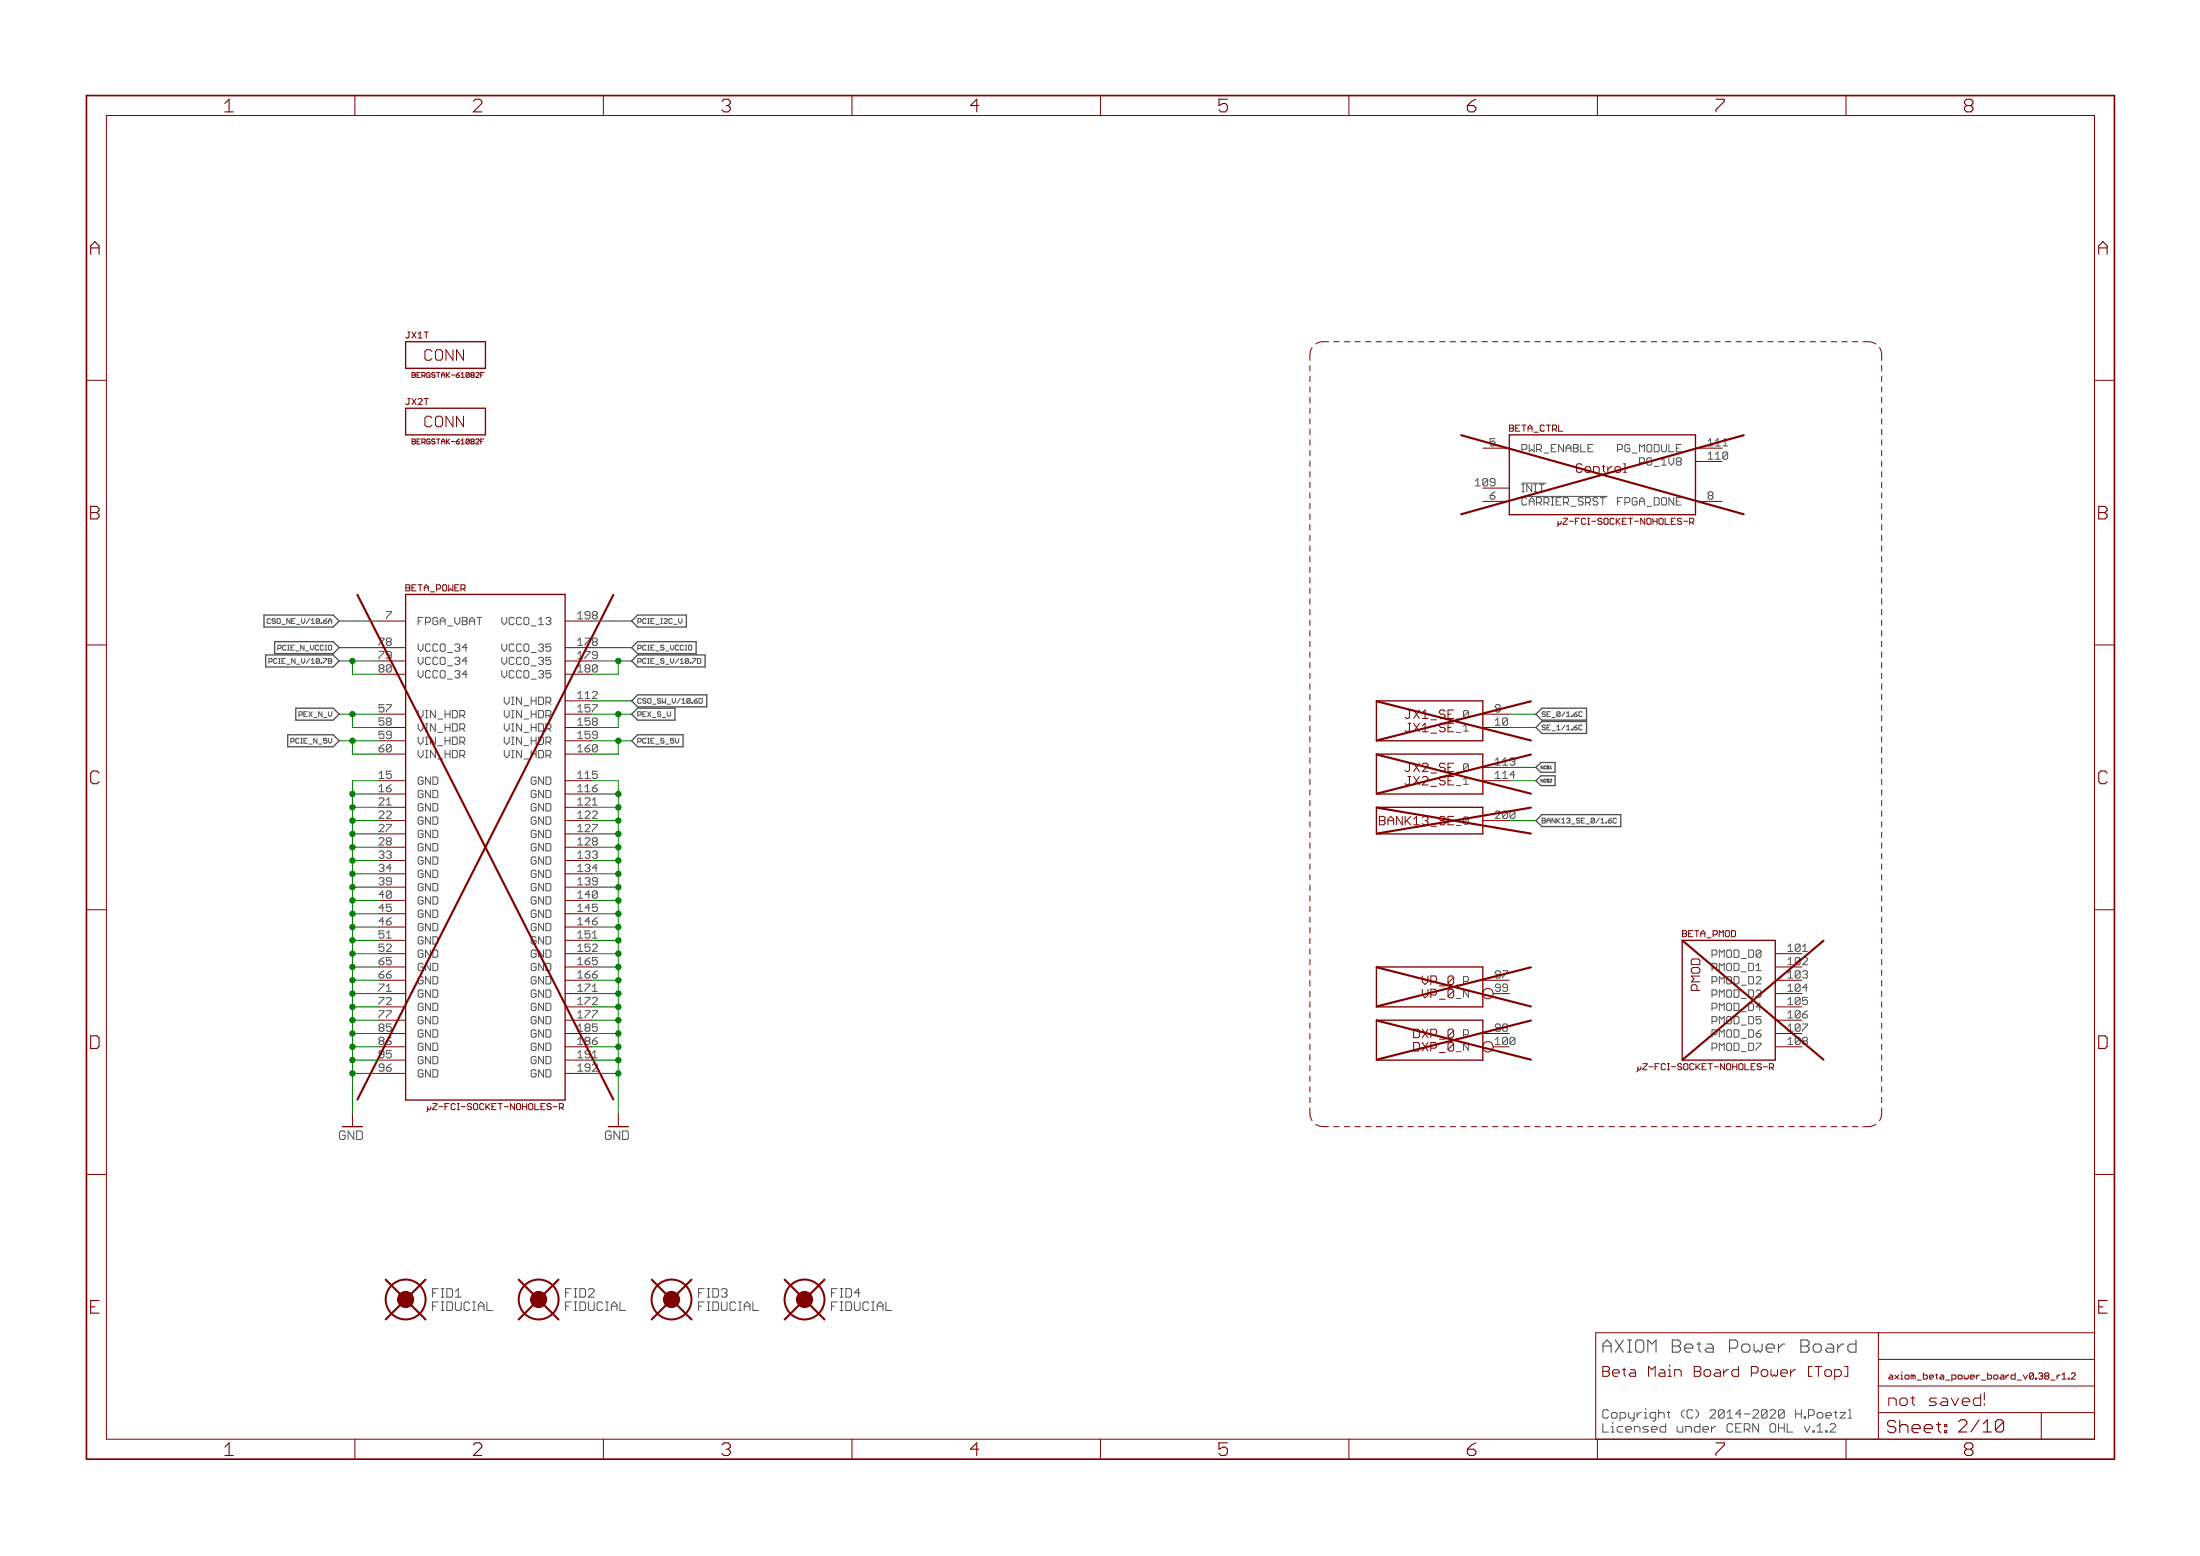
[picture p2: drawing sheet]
<svg xmlns="http://www.w3.org/2000/svg" width="420mm" height="297mm" viewBox="0 0 420 297" stroke-linecap="round" stroke-linejoin="round" font-family="sans-serif">
<path d="M351.7 256.6h.4M354.5 255.8v2.3h-1.2l-.4-.4v-.7l.4-.4h1.2" fill="none" stroke="#505050" stroke-width=".21"/>
<g fill="none" stroke="#505050" stroke-width=".19">
<path d="M290.6 94.8h16.4M290.6 92.2h4.7M51.5 118.1h-.3l-.2 .2v.6l.2 .1h.3M130.2 118.1v.6l-.3 .3M51.4 126.3h.4l.2-.1v-.3l-.2-.2h-.4v.9M53.1 123.8h.4M53.5 123.2h-.4v.9M133.2 125.7h.5l.1 .2v.6l-.1 .1h-.5M302 135.9l.2 .1M302 138.4l.2 .2M302.2 136.7l-.2 .1M302.2 139.2l-.2 .1"/>
<path d="M55.6 141.6h.4M56 140.9h-.4v1M308.5 156.2l.2 .1M308.7 157l-.2 .1M347 272.3l.6-.5v1.6M347 273.4h1.1M348.7 270.5l.3 .2h.5M348.7 269.9l.3-.3h.5l.3 .3v.3h-1.1M348.7 273.1h.3v.3h-.3zM349.5 272l.3-.2h.5l.3 .2v.3l-1.1 1.1h1.1M350.3 269.6h.6M350.6 269.4v1.1l.3 .2"/>
<path d="M351.4 269.6h1.1l-1.1 1.1h1.1M353 270.7h.6M353 269.1h.3v1.6"/>
</g>
<g fill="none" stroke="#505050" stroke-width=".25">
<path d="M50.4 117.4h13.2l1.2 1.2-1.2 1.1h-13.2zM120.6 118.6l1.2-1.2h9.3v2.3h-9.3zM50.7 125h12.9l1.2 1.2-1.2 1.1h-12.9zM52.5 122.5h11.1l1.2 1.1-1.2 1.2h-11.1zM56.5 135.2h7.1l1.2 1.1-1.2 1.2h-7.1zM120.6 126.2l1.2-1.2h12.9v2.3h-12.9zM120.6 133.8l1.2-1.1h13.2v2.2h-13.2zM120.6 123.6l1.2-1.1h11.1v2.3h-11.1zM121.8 135.2h7.1v2.3h-7.1l-1.2-1.2zM293.3 136.3l1.2-1.1h8.5v2.3h-8.5zM293.3 138.9l1.2-1.2h8.5v2.3h-8.5zM54.9 140.3h8.7l1.2 1.1-1.2 1.2h-8.7z"/>
<path d="M120.6 141.4l1.2-1.1h8.7v2.3h-8.7zM293.3 156.7l1.2-1.2h15v2.3h-15zM293.3 146.5l1-.9h2.7v1.8h-2.7zM293.3 149l1-.9h2.7v1.9h-2.7z"/>
</g>
<g fill="none" stroke="#800000" stroke-width=".19">
<path d="M67.8 18.2v3.9M115.2 18.2v3.9M162.7 18.2v3.9M210.2 18.2v3.9M257.6 18.2v3.9M305.1 18.2v3.9M352.6 18.2v3.9M20.3 22.1h379.7v252.6h-379.7zM16.5 72.6h3.8M78.7 71.6h.5M79.2 71.1h-.5v1h.5M250.2 69.8v1"/>
<path d="M250.2 71.8v1M250.2 73.9v1M250.2 75.9v1M250.2 77.9v1M250.2 79.9v1M250.6 66.4l-.2 .3a4 4 0 0 0-.2 2.1M253.7 65.2a3.6 3.6 0 0 0-2.4 .5M254.7 65.2h1M256.8 65.2h1M258.8 65.2h1M260.8 65.2h1M262.8 65.2h1"/>
<path d="M264.8 65.2h1.1M266.8 65.2h1.1M268.9 65.2h1M270.9 65.2h1M272.9 65.2h1M274.9 65.2h1.1M277 65.2h1M279 65.2h1M281 65.2h1M283 65.2h1.1M285.1 65.2h1M287.1 65.2h1"/>
<path d="M289.1 65.2h1M291.1 65.2h1M293.1 65.2h1.1M295.1 65.2h1.1M297.2 65.2h1M299.2 65.2h1M301.2 65.2h1M303.2 65.2h1.1M305.3 65.2h1M307.3 65.2h1M309.3 65.2h1M311.3 65.2h1.1"/>
<path d="M313.4 65.2h1M315.4 65.2h1M317.4 65.2h1M319.4 65.2h1M321.4 65.2h1.1M323.5 65.2h1M325.5 65.2h1M327.5 65.2h1M329.5 65.2h1M331.6 65.2h1M333.6 65.2h1M335.6 65.2h1"/>
<path d="M337.6 65.2h1M339.6 65.2h1.1M341.7 65.2h1M343.7 65.2h1M345.7 65.2h1M347.7 65.2h1M349.7 65.2h1.1M351.8 65.2h1M353.8 65.2h1M355.8 65.2a3.6 3.6 0 0 1 2.4 .5M358.9 66.4l.2 .3a4 4 0 0 1 .3 2.1M359.4 69.8v1"/>
<path d="M359.4 71.8v1M359.4 73.9v1M359.4 75.9v1M359.4 77.9v1M359.4 79.9v1M400 72.6h3.8M78.7 84.3h.5M79.2 83.8h-.5v1h.5M250.2 81.9v1.1M250.2 84v1M250.2 86v1M250.2 88v1"/>
<path d="M250.2 90v1.1M250.2 92.1v1M250.2 94.1v1M250.2 96.1v1M250.2 98.1v1.1M283.2 95.7h5M283.2 85.6h5M283.2 93.2h5M297.6 99.5v.8l-.2 .2M298.1 99.5v.4l-.2 .2-.3-.2M298.5 98.9h.8M299.3 99.1l-.8 .8v.2h.8"/>
<path d="M323.8 95.7h5.1M323.8 85.6h5.1M323.8 88.1h5.1M359.4 81.9v1.1M359.4 84v1M359.4 86v1M359.4 88v1M359.4 90v1.1M359.4 92.1v1M359.4 94.1v1M359.4 96.1v1M359.4 98.1v1.1"/>
<path d="M72.4 118.6h5.1M107.9 118.6h5.1M250.2 100.2v1M250.2 102.2v1M250.2 104.2v1M250.2 106.2v1.1M250.2 108.3v1M250.2 110.3v1M250.2 112.3v1M250.2 114.3v1.1M250.2 116.4v1M250.2 118.4v1"/>
<path d="M359.4 100.2v1M359.4 102.2v1M359.4 104.2v1M359.4 106.2v1.1M359.4 108.3v1M359.4 110.3v1M359.4 112.3v1M359.4 114.3v1.1M359.4 116.4v1M359.4 118.4v1M16.5 123.1h3.8M72.4 123.6h5.1"/>
<path d="M72.4 126.2h5.1M72.4 128.7h5.1M72.4 136.3h5.1M72.4 138.9h5.1M107.9 123.6h5.1M107.9 126.2h5.1M107.9 128.7h5.1M107.9 136.3h5.1M107.9 138.9h5.1M107.9 133.8h5.1M250.2 120.4v1M250.2 122.4v1"/>
<path d="M250.2 124.5v1M250.2 126.5v1M250.2 128.5v1M250.2 130.5v1.1M250.2 132.5v1.1M250.2 134.6v1M250.2 136.6v1M250.2 138.6v1.1M268.4 136.9l.2 .3h.3M268.4 139.4l.2 .3h.3M283.2 136.3h5M283.2 138.9h5"/>
<path d="M359.4 120.4v1M359.4 122.4v1M359.4 124.5v1M359.4 126.5v1M359.4 128.5v1M359.4 130.5v1.1M359.4 132.5v1.1M359.4 134.6v1M359.4 136.6v1M359.4 138.6v1.1M400 123.1h3.8M72.4 149h5.1"/>
<path d="M72.4 151.6h5.1M72.4 154.1h5.1M72.4 156.7h5.1M72.4 159.2h5.1M72.4 141.4h5.1M72.4 144h5.1M107.9 149h5.1M107.9 151.6h5.1M107.9 154.1h5.1M107.9 156.7h5.1M107.9 159.2h5.1M107.9 141.4h5.1"/>
<path d="M107.9 144h5.1M250.2 140.7v1M250.2 142.7v1M250.2 144.7v1M250.2 146.7v1M250.2 148.7v1.1M250.2 150.8v1M250.2 152.8v1M250.2 154.8v1.1M250.2 156.8v1.1M250.2 158.9v1M268.4 147l.2 .3h.3"/>
<path d="M268.4 149.6l.2 .2h.3M283.2 149h5M283.2 156.7h5M283.2 146.5h5M359.4 140.7v1M359.4 142.7v1M359.4 144.7v1M359.4 146.7v1M359.4 148.7v1.1M359.4 150.8v1M359.4 152.8v1M359.4 154.8v1.1"/>
<path d="M359.4 156.8v1.1M359.4 158.9v1M16.5 173.7h3.8M72.4 161.7h5.1M72.4 164.3h5.1M72.4 166.8h5.1M72.4 169.4h5.1M72.4 171.9h5.1M72.4 174.4h5.1M72.4 177h5.1M72.4 179.5h5.1M107.9 161.7h5.1"/>
<path d="M107.9 164.3h5.1M107.9 166.8h5.1M107.9 169.4h5.1M107.9 171.9h5.1M107.9 174.4h5.1M107.9 177h5.1M107.9 179.5h5.1M250.2 160.9v1M250.2 162.9v1M250.2 164.9v1.1M250.2 167v1M250.2 169v1"/>
<path d="M250.2 171v1M250.2 173v1.1M250.2 175.1v1M250.2 177.1v1M250.2 179.1v1M359.4 160.9v1M359.4 162.9v1M359.4 164.9v1.1M359.4 167v1M359.4 169v1M359.4 171v1M359.4 173v1.1"/>
<path d="M359.4 175.1v1M359.4 177.1v1M359.4 179.1v1M400 173.7h3.8M72.4 182.1h5.1M72.4 184.6h5.1M72.4 187.1h5.1M72.4 189.7h5.1M72.4 192.2h5.1M72.4 194.8h5.1M72.4 197.3h5.1M72.4 199.8h5.1"/>
<path d="M107.9 182.1h5.1M107.9 184.6h5.1M107.9 187.1h5.1M107.9 189.7h5.1M107.9 192.2h5.1M107.9 194.8h5.1M107.9 197.3h5.1M107.9 199.8h5.1M250.2 181.1v1.1M250.2 183.2v1M250.2 185.2v1M250.2 187.2v1"/>
<path d="M250.2 189.2v1.1M250.2 191.3v1M250.2 193.3v1M250.2 195.3v1M250.2 197.3v1.1M250.2 199.3v1.1M283.2 187.1h5M283.2 197.3h5M339 182.1h5.1M339 184.6h5.1M339 187.1h5.1M339 189.7h5.1"/>
<path d="M339 192.2h5.1M339 194.8h5.1M339 197.3h5.1M339 199.8h5.1M359.4 181.1v1.1M359.4 183.2v1M359.4 185.2v1M359.4 187.2v1M359.4 189.2v1.1M359.4 191.3v1M359.4 193.3v1M359.4 195.3v1"/>
<path d="M359.4 197.3v1.1M359.4 199.3v1.1M67.3 212.5v2.6M72.4 202.4h5.1M72.4 204.9h5.1M81.7 211.3v.7l-.2 .2M82.3 211.3v.3l-.2 .2-.4-.2M82.7 210.7h.7M83.4 210.9l-.7 .7v.2h.7M107.9 202.4h5.1M107.9 204.9h5.1M118.1 212.5v2.6"/>
<path d="M250.2 211.5a3.6 3.6 0 0 0 .4 2.4M250.2 201.4v1M250.2 203.4v1M250.2 205.4v1.1M250.2 207.5v1M250.2 209.5v1M251.3 214.6l1 .4 1.4 .1M254.7 215.1h1M256.8 215.1h1M258.8 215.1h1M260.8 215.1h1M262.8 215.1h1"/>
<path d="M264.8 215.1h1.1M266.8 215.1h1.1M268.9 215.1h1M270.9 215.1h1M272.9 215.1h1M274.9 215.1h1.1M277 215.1h1M279 215.1h1M281 215.1h1M283 215.1h1.1M285.1 215.1h1M287.1 215.1h1"/>
<path d="M289.1 215.1h1M291.1 215.1h1M293.1 215.1h1.1M295.1 215.1h1.1M297.2 215.1h1M299.2 215.1h1M301.2 215.1h1M303.2 215.1h1.1M305.3 215.1h1M307.3 215.1h1M309.3 215.1h1M311.3 215.1h1.1"/>
<path d="M312.8 203.6v.8l-.2 .2M313.4 215.1h1M313.4 203.6v.4l-.2 .2-.4-.2M313.8 203.1h.8M314.6 203.2l-.8 .8v.2h.8M315.4 215.1h1M317.4 215.1h1M319.4 215.1h1M321.4 215.1h1.1M323.5 215.1h1M325.5 215.1h1M327.5 215.1h1"/>
<path d="M329.5 215.1h1M331.6 215.1h1M333.6 215.1h1M335.6 215.1h1M337.6 215.1h1M339.6 215.1h1.1M341.7 215.1h1M343.7 215.1h1M345.7 215.1h1M347.7 215.1h1M349.7 215.1h1.1M351.8 215.1h1"/>
<path d="M353.8 215.1h1M358.2 214.6l-1 .4-1.4 .1M359.4 211.5a3.6 3.6 0 0 1-.5 2.4M359.4 201.4v1M359.4 203.4v1M359.4 205.4v1.1M359.4 207.5v1M359.4 209.5v1M16.5 224.2h3.8M400 224.2h3.8M358.7 254.4v20.3M358.7 259.5h41.3"/>
<path d="M400 254.4h-95.2v20.3M67.8 274.7v3.9M115.2 274.7v3.9M162.7 274.7v3.9M210.2 274.7v3.9M257.6 274.7v3.9M305.1 274.7v3.9M348.5 261.8l.3-.3h.7l.3 .3v.6l-.3 .3h-.7l-.3-.3M350.4 262.7h.9l.3-.3v-.6l-.3-.3h-.9v1.9M352.3 260.9h.6v1.8h-.6M352.6 274.7v3.9M358.7 269.7h41.3"/>
<path d="M358.7 264.6h41.3M379 265.9v1.4M379 267.9v.4M389.8 269.7v5M393.8 262.5l.4-.4v1.2M393.8 263.3h.8M395 263.1h.2v.2h-.2zM395.6 262.3l.2-.2h.4l.1 .2v.2l-.7 .8h.7"/>
<circle cx="284.2" cy="189.7" r=".99"/>
<circle cx="284.2" cy="199.8" r=".99"/>
</g>
<path d="M77.5 77.9h15.2v5.1h-15.2zM77.5 65.2h15.2v5.1h-15.2zM288.2 83h35.6v15.3h-35.6zM77.5 113.5h30.4v96.5h-30.4zM262.9 133.8h20.3v7.6h-20.3zM262.9 144h20.3v7.6h-20.3zM262.9 154.1h20.3v5.1h-20.3zM321.3 179.5h17.7v22.9h-17.7zM262.9 194.8h20.3v7.6h-20.3zM262.9 184.6h20.3v7.6h-20.3z" fill="none" stroke="#800000" stroke-width=".25"/>
<g fill="none" stroke="#800000" stroke-width=".4">
<path d="M279.1 83.1l53.9 15.1M333 83.1l-53.9 15.1M68.3 113.6l48.8 96.3M117.1 113.6l-48.8 96.3M262.9 133.9l29.5 7.5M292.4 133.9l-29.5 7.5M262.9 144l29.5 7.5M262.9 154.2l29.5 4.9M292.4 144l-29.5 7.5M292.4 154.2l-29.5 4.9M321.4 179.6l26.9 22.7M348.3 179.6l-26.9 22.7"/>
<path d="M262.9 184.7l29.5 7.4M262.9 194.8l29.5 7.5M292.4 184.7l-29.5 7.4M292.4 194.8l-29.5 7.5M73.7 244.3l7.6 7.6M81.3 244.3l-7.6 7.6M99.1 244.3l7.6 7.6M106.7 244.3l-7.6 7.6M124.5 244.3l7.6 7.6M132.1 244.3l-7.6 7.6M149.9 244.3l7.6 7.6M157.5 244.3l-7.6 7.6"/>
</g>
<path d="M16.5 18.2h387.3v260.4h-387.3z" fill="none" stroke="#800000" stroke-width=".32"/>
<g fill="none" stroke="#800000" stroke-width=".38">
<circle cx="77.5" cy="248.1" r="3.8"/>
<circle cx="102.9" cy="248.1" r="3.8"/>
<circle cx="128.2" cy="248.1" r="3.8"/>
<circle cx="153.6" cy="248.1" r="3.8"/>
</g>
<g fill="#800000" stroke="#800000" stroke-width=".19">
<circle cx="77.5" cy="248.1" r="1.55"/>
<circle cx="102.9" cy="248.1" r="1.55"/>
<circle cx="128.2" cy="248.1" r="1.55"/>
<circle cx="153.6" cy="248.1" r="1.55"/>
</g>
<g fill="none" stroke="#008000" stroke-width=".19">
<path d="M64.8 118.6h7.6M113 118.6h7.6M64.8 126.2h7.6M64.8 123.6h7.6M64.8 136.3h7.6M67.3 126.2v2.5h5.1M67.3 136.3v2.6h5.1M113 126.2h7.6M113 133.8h7.6M113 123.6h7.6M113 136.3h7.6M118.1 126.2v2.5h-5.1"/>
<path d="M118.1 136.3v2.6h-5.1M288.2 136.3h5.1M288.2 138.9h5.1M64.8 141.4h7.6M67.3 141.4v2.6h5.1M67.3 159.2h5.1M67.3 156.7h5.1M67.3 154.1h5.1M67.3 151.6h5.1M72.4 149h-5.1v63.5M113 149h5.1v63.5M113 159.2h5.1"/>
<path d="M113 156.7h5.1M113 154.1h5.1M113 151.6h5.1M113 141.4h7.6M118.1 141.4v2.6h-5.1M288.2 149h5.1M288.2 156.7h5.1M288.2 146.5h5.1M67.3 179.5h5.1M67.3 177h5.1M67.3 174.4h5.1M67.3 171.9h5.1"/>
<path d="M67.3 169.4h5.1M67.3 166.8h5.1M67.3 164.3h5.1M67.3 161.7h5.1M113 179.5h5.1M113 177h5.1M113 174.4h5.1M113 171.9h5.1M113 169.4h5.1M113 166.8h5.1M113 164.3h5.1M113 161.7h5.1"/>
<path d="M67.3 199.8h5.1M67.3 197.3h5.1M67.3 194.8h5.1M67.3 192.2h5.1M67.3 189.7h5.1M67.3 187.1h5.1M67.3 184.6h5.1M67.3 182.1h5.1M113 199.8h5.1M113 197.3h5.1M113 194.8h5.1M113 192.2h5.1"/>
<path d="M113 189.7h5.1M113 187.1h5.1M113 184.6h5.1M113 182.1h5.1M67.3 204.9h5.1M67.3 202.4h5.1M113 204.9h5.1M113 202.4h5.1"/>
</g>
<g fill="#008000" stroke="#008000" stroke-width=".19">
<circle cx="67.3" cy="204.9" r=".51"/>
<circle cx="67.3" cy="202.4" r=".51"/>
<circle cx="67.3" cy="199.8" r=".51"/>
<circle cx="67.3" cy="197.3" r=".51"/>
<circle cx="67.3" cy="194.8" r=".51"/>
<circle cx="67.3" cy="192.2" r=".51"/>
<circle cx="67.3" cy="189.7" r=".51"/>
<circle cx="67.3" cy="187.1" r=".51"/>
<circle cx="67.3" cy="184.6" r=".51"/>
<circle cx="67.3" cy="182.1" r=".51"/>
<circle cx="67.3" cy="179.5" r=".51"/>
<circle cx="67.3" cy="177" r=".51"/>
<circle cx="67.3" cy="174.4" r=".51"/>
<circle cx="67.3" cy="171.9" r=".51"/>
<circle cx="67.3" cy="169.4" r=".51"/>
<circle cx="67.3" cy="166.8" r=".51"/>
<circle cx="67.3" cy="164.3" r=".51"/>
<circle cx="67.3" cy="161.7" r=".51"/>
<circle cx="67.3" cy="159.2" r=".51"/>
<circle cx="67.3" cy="156.7" r=".51"/>
<circle cx="67.3" cy="154.1" r=".51"/>
<circle cx="67.3" cy="151.6" r=".51"/>
<circle cx="118.1" cy="151.6" r=".51"/>
<circle cx="118.1" cy="154.1" r=".51"/>
<circle cx="118.1" cy="156.7" r=".51"/>
<circle cx="118.1" cy="159.2" r=".51"/>
<circle cx="118.1" cy="161.7" r=".51"/>
<circle cx="118.1" cy="164.3" r=".51"/>
<circle cx="118.1" cy="166.8" r=".51"/>
<circle cx="118.1" cy="169.4" r=".51"/>
<circle cx="118.1" cy="171.9" r=".51"/>
<circle cx="118.1" cy="174.4" r=".51"/>
<circle cx="118.1" cy="177" r=".51"/>
<circle cx="118.1" cy="179.5" r=".51"/>
<circle cx="118.1" cy="182.1" r=".51"/>
<circle cx="118.1" cy="184.6" r=".51"/>
<circle cx="118.1" cy="187.1" r=".51"/>
<circle cx="118.1" cy="189.7" r=".51"/>
<circle cx="118.1" cy="192.2" r=".51"/>
<circle cx="118.1" cy="194.8" r=".51"/>
<circle cx="118.1" cy="197.3" r=".51"/>
<circle cx="118.1" cy="199.8" r=".51"/>
<circle cx="118.1" cy="202.4" r=".51"/>
<circle cx="118.1" cy="204.9" r=".51"/>
<circle cx="67.3" cy="126.2" r=".51"/>
<circle cx="118.1" cy="126.2" r=".51"/>
<circle cx="118.1" cy="141.4" r=".51"/>
<circle cx="67.3" cy="141.4" r=".51"/>
<circle cx="118.1" cy="136.3" r=".51"/>
<circle cx="67.3" cy="136.3" r=".51"/>
</g>
<g font-size="3.7" fill="#800000">
<text x="42.9" y="21.4">1</text>
<text x="90.3" y="21.4">2</text>
<text x="137.8" y="21.4">3</text>
<text x="185.3" y="21.4">4</text>
<text x="232.7" y="21.4">5</text>
<text x="280.2" y="21.4">6</text>
<text x="327.6" y="21.4">7</text>
<text x="375.1" y="21.4">8</text>
<text x="17.2" y="48.6">A</text>
<text x="400.7" y="48.6">A</text>
<text x="17.2" y="99.2">B</text>
<text x="400.7" y="99.2">B</text>
<text x="17.1" y="149.7">C</text>
<text x="400.6" y="149.7">C</text>
<text x="17" y="200.2">D</text>
<text x="400.5" y="200.2">D</text>
<text x="17.3" y="250.8">E</text>
<text x="400.7" y="250.8">E</text>
<text x="42.9" y="277.9">1</text>
<text x="90.3" y="277.9">2</text>
<text x="137.8" y="277.9">3</text>
<text x="185.3" y="277.9">4</text>
<text x="232.7" y="277.9">5</text>
<text x="280.2" y="277.9">6</text>
<text x="327.6" y="277.9">7</text>
<text x="375.1" y="277.9">8</text>
</g>
<text font-size="3.6" fill="#505050" x="306" y="258.2">AXIOM Beta Power Board</text>
<text font-size="3.6" fill="#800000" x="360.4" y="273.6">Sheet: 2/10</text>
<text font-size="3.2" fill="#800000" x="360.6" y="268.4">not saved!</text>
<g font-size="3.1" fill="#800000">
<text x="80.5" y="68.8">CONN</text>
<text x="80.5" y="81.5">CONN</text>
</g>
<text font-size="2.9" fill="#800000" x="306" y="262.8">Beta Main Board Power [Top]</text>
<g font-size="2.5" fill="#800000">
<text x="301.5" y="90.2">Control</text>
<text x="269.6" y="137.2">JX1_SE</text>
<text x="269.6" y="139.8">JX1_SE</text>
<text x="269.6" y="147.4">JX2_SE</text>
<text x="269.6" y="149.9">JX2_SE</text>
<text x="263.6" y="157.5">BANK13_SE</text>
<text x="272" y="188">VP_0</text>
<text x="272" y="190.6">VP_0</text>
<text x="324.7" y="189.6" transform="rotate(-90 324.7 189.6)">PMOD</text>
<text x="270.1" y="198.2">DXP_0</text>
<text x="270.1" y="200.7">DXP_0</text>
<text x="64.8" y="217.6">GND</text>
<text x="115.6" y="217.6">GND</text>
</g>
<g font-size="2.5" fill="#505050">
<text x="82.5" y="250.2">FIDUCIAL</text>
<text x="82.5" y="247.7">FID1</text>
<text x="107.9" y="250.2">FIDUCIAL</text>
<text x="107.9" y="247.7">FID2</text>
<text x="133.3" y="250.2">FIDUCIAL</text>
<text x="133.3" y="247.7">FID3</text>
<text x="158.7" y="250.2">FIDUCIAL</text>
<text x="158.7" y="247.7">FID4</text>
<text x="306" y="270.8">Copyright (C) 2014-2020 H.Poetzl</text>
<text x="306" y="273.5">Licensed under CERN OHL v.1.2</text>
</g>
<g font-size="2.1" fill="#505050">
<text x="284.6" y="85.2">5</text>
<text x="290.6" y="86.3">PWR_ENABLE</text>
<text x="308.2" y="86.3">PG_MODULE</text>
<text x="313.3" y="88.8">PG_1V8</text>
<text x="326.2" y="85.2">111</text>
<text x="326.2" y="87.7">110</text>
<text x="281.9" y="92.8">109</text>
<text x="284.6" y="95.4">6</text>
<text x="290.6" y="93.9">INIT</text>
<text x="326.2" y="95.4">8</text>
<text x="290.6" y="96.5">CARRIER_SRST</text>
<text x="308.5" y="96.5">FPGA_DONE</text>
<text x="73.8" y="118.2">7</text>
<text x="79.8" y="119.3">FPGA_VBAT</text>
<text x="95.7" y="119.3">VCCO_13</text>
<text x="110.3" y="118.2">198</text>
<text x="72.4" y="125.8">79</text>
<text x="72.4" y="123.3">78</text>
<text x="79.8" y="124.4">VCCO_34</text>
<text x="95.7" y="124.4">VCCO_35</text>
<text x="110.3" y="123.3">178</text>
<text x="110.3" y="125.8">179</text>
<text x="72.4" y="128.4">80</text>
<text x="79.8" y="129.5">VCCO_34</text>
<text x="79.8" y="126.9">VCCO_34</text>
<text x="95.7" y="126.9">VCCO_35</text>
<text x="95.7" y="129.5">VCCO_35</text>
<text x="110.3" y="128.4">180</text>
<text x="72.4" y="136">57</text>
<text x="79.8" y="137.1">VIN_HDR</text>
<text x="96.1" y="137.1">VIN_HDR</text>
<text x="96.1" y="134.6">VIN_HDR</text>
<text x="110.3" y="136">157</text>
<text x="110.3" y="133.4">112</text>
<text x="278.4" y="137.1">_0</text>
<text x="285.5" y="136">9</text>
<text x="72.4" y="143.6">60</text>
<text x="72.4" y="141.1">59</text>
<text x="72.4" y="138.5">58</text>
<text x="79.8" y="142.2">VIN_HDR</text>
<text x="79.8" y="139.6">VIN_HDR</text>
<text x="96.1" y="139.6">VIN_HDR</text>
<text x="96.1" y="142.2">VIN_HDR</text>
<text x="110.3" y="138.5">158</text>
<text x="110.3" y="141.1">159</text>
<text x="110.3" y="143.6">160</text>
<text x="278.4" y="139.6">_1</text>
<text x="285.5" y="138.5">10</text>
<text x="72.4" y="148.7">15</text>
<text x="79.8" y="149.8">GND</text>
<text x="79.8" y="144.7">VIN_HDR</text>
<text x="96.1" y="144.7">VIN_HDR</text>
<text x="100.7" y="149.8">GND</text>
<text x="110.3" y="148.7">115</text>
<text x="278.4" y="147.3">_0</text>
<text x="278.4" y="149.8">_1</text>
<text x="285.5" y="146.1">113</text>
<text x="285.5" y="148.7">114</text>
<text x="72.4" y="151.2">16</text>
<text x="72.4" y="153.8">21</text>
<text x="79.8" y="152.3">GND</text>
<text x="79.8" y="154.9">GND</text>
<text x="100.7" y="152.3">GND</text>
<text x="100.7" y="154.9">GND</text>
<text x="110.3" y="151.2">116</text>
<text x="110.3" y="153.8">121</text>
<text x="72.4" y="156.3">22</text>
<text x="72.4" y="158.8">27</text>
<text x="72.4" y="161.4">28</text>
<text x="79.8" y="157.4">GND</text>
<text x="79.8" y="160">GND</text>
<text x="100.7" y="157.4">GND</text>
<text x="100.7" y="160">GND</text>
<text x="110.3" y="156.3">122</text>
<text x="110.3" y="158.8">127</text>
<text x="110.3" y="161.4">128</text>
<text x="278.4" y="157.4">_0</text>
<text x="285.5" y="156.3">200</text>
<text x="72.4" y="163.9">33</text>
<text x="72.4" y="166.5">34</text>
<text x="79.8" y="162.5">GND</text>
<text x="79.8" y="165">GND</text>
<text x="79.8" y="167.6">GND</text>
<text x="100.7" y="162.5">GND</text>
<text x="100.7" y="165">GND</text>
<text x="100.7" y="167.6">GND</text>
<text x="110.3" y="163.9">133</text>
<text x="110.3" y="166.5">134</text>
<text x="72.4" y="169">39</text>
<text x="72.4" y="171.5">40</text>
<text x="79.8" y="170.1">GND</text>
<text x="79.8" y="172.7">GND</text>
<text x="100.7" y="170.1">GND</text>
<text x="100.7" y="172.7">GND</text>
<text x="110.3" y="169">139</text>
<text x="110.3" y="171.5">140</text>
<text x="72.4" y="174.1">45</text>
<text x="72.4" y="176.6">46</text>
<text x="72.4" y="179.2">51</text>
<text x="79.8" y="175.2">GND</text>
<text x="79.8" y="177.7">GND</text>
<text x="100.7" y="175.2">GND</text>
<text x="100.7" y="177.7">GND</text>
<text x="110.3" y="174.1">145</text>
<text x="110.3" y="176.6">146</text>
<text x="110.3" y="179.2">151</text>
<text x="72.4" y="181.7">52</text>
<text x="72.4" y="184.2">65</text>
<text x="79.8" y="180.3">GND</text>
<text x="79.8" y="182.8">GND</text>
<text x="79.8" y="185.4">GND</text>
<text x="100.7" y="180.3">GND</text>
<text x="100.7" y="182.8">GND</text>
<text x="100.7" y="185.4">GND</text>
<text x="110.3" y="181.7">152</text>
<text x="110.3" y="184.2">165</text>
<text x="326.2" y="185.4">PMOD_D1</text>
<text x="326.2" y="182.8">PMOD_D0</text>
<text x="341.4" y="184.2">102</text>
<text x="341.4" y="181.7">101</text>
<text x="72.4" y="186.8">66</text>
<text x="72.4" y="189.3">71</text>
<text x="72.4" y="191.9">72</text>
<text x="79.8" y="187.9">GND</text>
<text x="79.8" y="190.4">GND</text>
<text x="100.7" y="187.9">GND</text>
<text x="100.7" y="190.4">GND</text>
<text x="110.3" y="186.8">166</text>
<text x="110.3" y="189.3">171</text>
<text x="110.3" y="191.9">172</text>
<text x="278.5" y="187.9">_P</text>
<text x="285.5" y="186.8">97</text>
<text x="326.2" y="190.4">PMOD_D3</text>
<text x="326.2" y="187.9">PMOD_D2</text>
<text x="341.4" y="191.9">105</text>
<text x="341.4" y="189.3">104</text>
<text x="341.4" y="186.8">103</text>
<text x="72.4" y="194.4">77</text>
<text x="72.4" y="196.9">85</text>
<text x="79.8" y="193">GND</text>
<text x="79.8" y="195.5">GND</text>
<text x="100.7" y="193">GND</text>
<text x="100.7" y="195.5">GND</text>
<text x="110.3" y="194.4">177</text>
<text x="110.3" y="196.9">185</text>
<text x="285.5" y="196.9">98</text>
<text x="326.2" y="195.5">PMOD_D5</text>
<text x="326.2" y="193">PMOD_D4</text>
<text x="341.4" y="196.9">107</text>
<text x="341.4" y="194.4">106</text>
<text x="72.4" y="199.5">86</text>
<text x="72.4" y="202">95</text>
<text x="79.8" y="198">GND</text>
<text x="79.8" y="200.6">GND</text>
<text x="79.8" y="203.1">GND</text>
<text x="100.7" y="198">GND</text>
<text x="100.7" y="200.6">GND</text>
<text x="100.7" y="203.1">GND</text>
<text x="110.3" y="199.5">186</text>
<text x="110.3" y="202">191</text>
<text x="278.5" y="198">_P</text>
<text x="326.2" y="200.6">PMOD_D7</text>
<text x="326.2" y="198">PMOD_D6</text>
<text x="341.4" y="199.5">108</text>
<text x="72.4" y="204.6">96</text>
<text x="79.8" y="205.7">GND</text>
<text x="100.7" y="205.7">GND</text>
<text x="110.3" y="204.6">192</text>
</g>
<g font-size="2.1" fill="#800000">
<text x="278.2" y="190.4">_N</text>
<text x="285.5" y="189.3">99</text>
<text x="278.2" y="200.6">_N</text>
<text x="285.5" y="199.5">100</text>
</g>
<g font-size="1.8" fill="#800000">
<text x="77.5" y="64.6">JX1T</text>
<text x="77.5" y="77.3">JX2T</text>
<text x="288.3" y="82.4">BETA_CTRL</text>
<text x="299.1" y="100.1">µZ-FCI-SOCKET-NOHOLES-R</text>
<text x="77.5" y="112.8">BETA_POWER</text>
<text x="321.3" y="178.9">BETA_PMOD</text>
<text x="314.3" y="204.3">µZ-FCI-SOCKET-NOHOLES-R</text>
<text x="83.2" y="211.9">µZ-FCI-SOCKET-NOHOLES-R</text>
<text x="360.6" y="263.3">axiom_beta_power_board_v0.38_r1.2</text>
</g>
<g font-size="1.4" fill="#800000">
<text x="79.2" y="72.1">BERGSTAK-61082F</text>
<text x="79.2" y="84.8">BERGSTAK-61082F</text>
</g>
<g font-size="1.4" fill="#505050">
<text x="51.6" y="119.1">CSO_NE_V/10.6A</text>
<text x="121.8" y="119.1">PCIE_I2C_V</text>
<text x="53.5" y="124.1">PCIE_N_VCCIO</text>
<text x="121.8" y="124.1">PCIE_S_VCCIO</text>
<text x="52.4" y="126.7">PCIE_N_V/10.7B</text>
<text x="121.8" y="126.7">PCIE_S_V/10.7D</text>
<text x="57.4" y="136.8">PEX_N_V</text>
<text x="121.8" y="134.3">CSO_SW_V/10.6D</text>
<text x="121.8" y="136.8">PEX_S_V</text>
<text x="294.5" y="136.8">SE_0/1.6C</text>
<text x="56.1" y="141.9">PCIE_N_5V</text>
<text x="121.8" y="141.9">PCIE_S_5V</text>
<text x="294.5" y="139.4">SE_1/1.6C</text>
<text x="294.5" y="157.2">BANK13_SE_0/1.6C</text>
</g>
<g font-size=".8" fill="#505050">
<text x="294.3" y="146.8">NC$1</text>
<text x="294.3" y="149.3">NC$2</text>
</g>
</svg>
